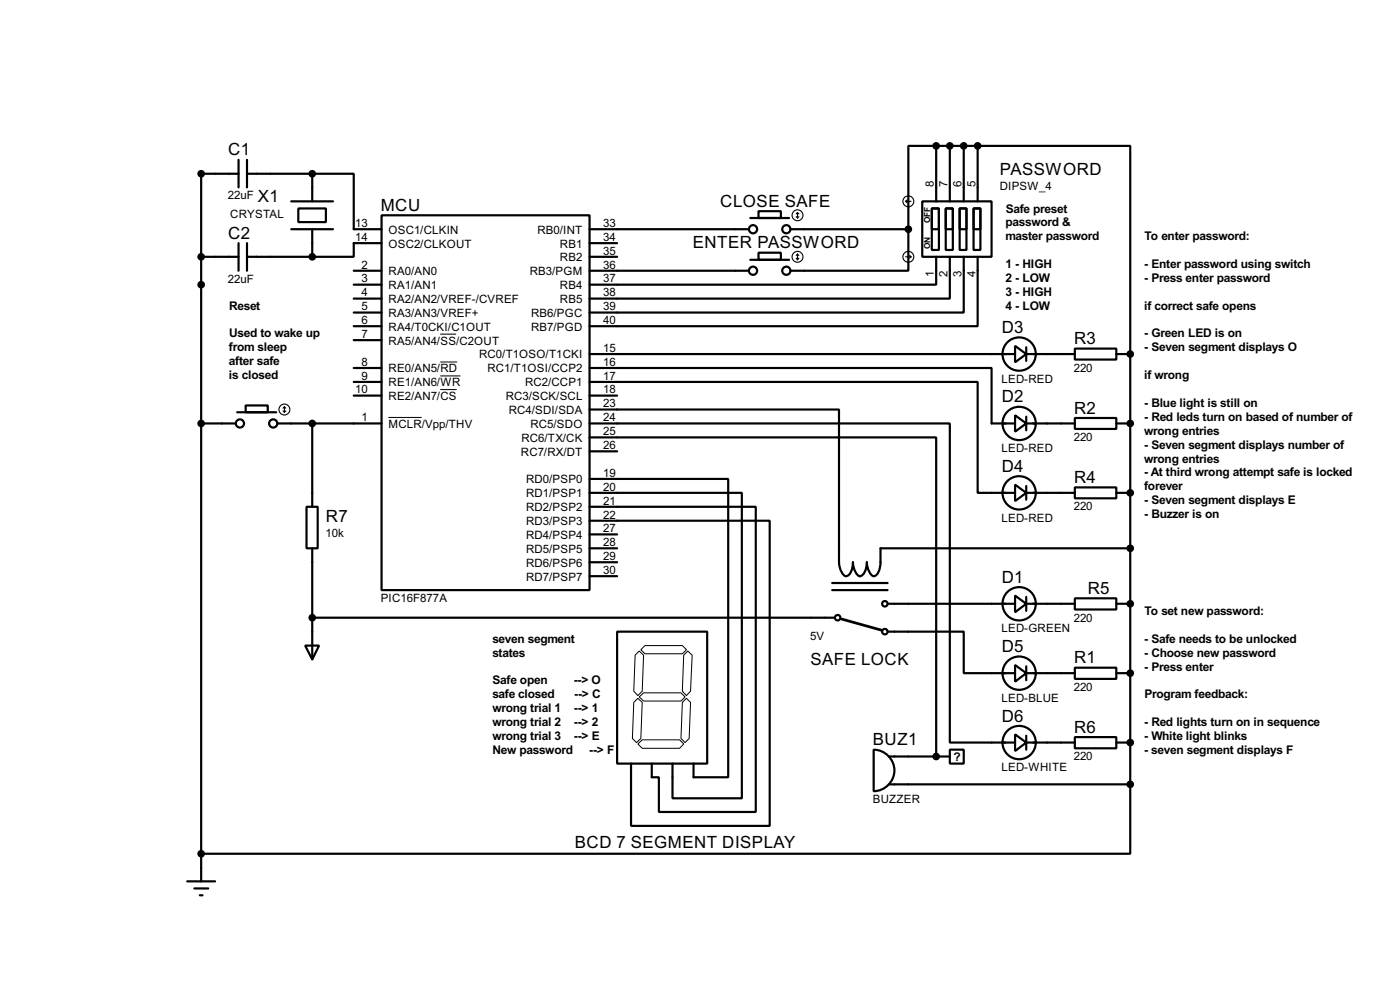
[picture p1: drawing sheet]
<svg xmlns="http://www.w3.org/2000/svg" width="256mm" height="180mm" viewBox="0 0 256 180" stroke-linecap="round" stroke-linejoin="round" font-family="sans-serif">
<g fill="none" stroke="#000" stroke-width=".4">
<path d="M43.7 31.8h-6.8v129.5M43.7 29.3v5M45.3 31.8h11.9M45.3 29.3v5M53.4 36.9h7.6M54.7 38.2h5v2.5h-5zM57.2 31.8h7.6v10.2h5.1M57.2 31.8v5.1M69.9 39.4h38.1v68.6h-38.1zM137.5 39.9h7.1M139 38.7h4.1v1.2h-4.1zM169 36.9h12.7v10.1h-12.7z"/>
<path d="M170.7 38.2h1.3v7.6h-1.3zM170.7 38.2h1.3v3.8h-1.3zM171.5 26.7h-5.1v15.3M171.5 26.7v10.2M171.5 26.7h7.6M173.3 38.2h1.3v7.6h-1.3zM173.3 38.2h1.3v3.8h-1.3zM174 26.7v10.2M175.8 38.2h1.3v7.6h-1.3zM175.8 38.2h1.3v3.8h-1.3zM176.6 26.7v10.2M178.4 38.2h1.2v7.6h-1.2z"/>
<path d="M178.4 38.2h1.2v3.8h-1.2zM179.1 26.7h28v38.1M179.1 26.7v10.2M36.9 47h6.8M43.7 44.5v5.1M45.3 47h11.9M45.3 44.5v5.1M53.4 42h7.6M57.2 42v5M64.8 49.6h5.1M64.8 52.1h5.1M64.8 54.7h5.1"/>
<path d="M64.8 59.7h5.1M64.8 57.2h5.1M69.9 44.5h-5.1v2.5h-7.6M108 49.6h29.2M108 42h29.2M108 47h5.1M108 44.5h5.1M137.5 47.6h7.1M139 46.3h4.1v1.3h-4.1zM144.8 42h21.6M166.4 42v7.6h-21.6M171.5 47v5.1h-63.5"/>
<path d="M174 47v7.7h-66M176.6 47v10.2h-68.6M179.1 47v12.7h-71.1M36.9 77.5h6.3M43.5 75.5h7.1M45 74.2h4.1v1.3h-4.1zM50.9 77.5h19M57.2 77.5v15.3M64.8 62.3h5.1M64.8 67.4h5.1M64.8 69.9h5.1M64.8 72.4h5.1"/>
<path d="M108 67.4h73.7v10.1h4.3M108 69.9h71.1v20.3h6.9M108 77.5h66v58.4h12M108 75h45.7v25.4a7.1 7.1 0 0 0 .4 4.2l.6 .7a.91 .91 0 0 0 1.2-.7l.4-1.7a2.75 2.75 0 0 0 1.2 2.6 2.37 2.37 0 0 0 1.3-2.6 2.75 2.75 0 0 0 1.3 2.6 1.5 1.5 0 0 0 1-1.4l.2-1.2v-2.5h45.8M108 64.8h78M108 72.4h5.1M186 63.3l2 1.5-2 1.5zM186 76l2 1.5-2 1.5zM188 64.8h8.9M188 77.5h8.9M188 63.6v2.5M188 76.3v2.5"/>
<path d="M196.9 76.5h7.6v2h-7.6zM196.9 63.8h7.6v2h-7.6zM204.5 64.8h2.6M204.5 77.5h2.6M207.1 64.8v78.8M56.2 92.8h2v7.6h-2zM108 80.1h63.5v58.4M108 95.3h33v55.9h-25.4v-11.4M108 92.8h30.5v55.8h-17.8v-6.3h-1.3v-2.5M108 90.2h27.9v55.9h-12.7v-6.3M108 87.7h25.4v54.6h-6.3v-2.5M108 97.8h5.1"/>
<path d="M108 82.6h5.1M186 88.7l2 1.5-2 1.5zM188 90.2h8.9M188 89v2.5M196.9 89.2h7.6v2h-7.6zM204.5 90.2h2.6M55.9 118.2h2.6l-1.3 2.5zM57.2 100.4v20.3M57.2 113.1h95.8M108 100.4h5.1M108 105.5h5.1M108 102.9h5.1"/>
<path d="M113.1 115.6h16.5v24.2h-16.5zM152.5 106.7h10.1M152.5 108h10.1M162.6 115.6h14v7.6h9.4M162.6 110.5h23.4M186 109l2 1.5-2 1.6zM188 110.5h8.9M188 109.3v2.5M196.9 109.5h7.6v2.1h-7.6zM204.5 110.5h2.6M160.1 137.2a3.8 3.8 0 0 1 3.8 3.8 3.8 3.8 0 0 1-3.8 3.8zM162.9 138.5h11.1"/>
<path d="M174 137.2h2.6v2.6h-2.6zM186 134.4l2 1.5-2 1.6zM186 121.7l2 1.5-2 1.6zM188 135.9h8.9M188 123.2h8.9M188 122v2.5M188 134.7v2.5M196.9 122.2h7.6v2.1h-7.6zM196.9 134.9h7.6v2.1h-7.6zM204.5 135.9h2.6M204.5 123.2h2.6M162.9 143.6h44.2"/>
<path d="M207.1 143.6v12.7h-170.2M34.3 161.3h5.1M35.6 162.6h2.6M36.6 163.9h.5"/>
<circle cx="137.9" cy="49.6" r=".75"/>
<circle cx="137.9" cy="42" r=".75"/>
<circle cx="144" cy="42" r=".75"/>
<circle cx="144" cy="49.6" r=".75"/>
<circle cx="43.9" cy="77.5" r=".75"/>
<circle cx="50" cy="77.5" r=".75"/>
<circle cx="186.7" cy="64.8" r="3.1"/>
<circle cx="186.7" cy="77.5" r="3.1"/>
<circle cx="186.7" cy="90.2" r="3.1"/>
<circle cx="153.4" cy="113.1" r=".5"/>
<circle cx="162.1" cy="115.6" r=".5"/>
<circle cx="162.1" cy="110.5" r=".5"/>
<circle cx="186.7" cy="110.5" r="3.1"/>
<circle cx="186.7" cy="135.9" r="3.1"/>
<circle cx="186.7" cy="123.2" r="3.1"/>
</g>
<g fill="#000">
<circle cx="207.1" cy="64.8" r=".2"/>
<circle cx="207.1" cy="77.5" r=".2"/>
<circle cx="207.1" cy="90.2" r=".2"/>
<circle cx="207.1" cy="110.5" r=".2"/>
<circle cx="171.5" cy="138.5" r=".2"/>
<circle cx="207.1" cy="135.9" r=".2"/>
<circle cx="207.1" cy="123.2" r=".2"/>
</g>
<path d="M71.2 76.4h6.1M80.7 61.2h2.9M80.7 66.3h3.1M80.7 68.8h3.7M80.7 71.3h3M116.4 119.9l.7-.7 .8 .7-.2 6.6-.8 .8-.8-.8zM117.4 118.9l.8-.7h6.8l.8 .7-.8 .8h-6.8zM125.3 119.9l.7-.7 .8 .7-.3 6.6-.7 .8-.8-.8zM116.1 128.6l.8-.8 .8 .8-.3 6.6-.8 .7-.7-.7zM116.9 136.2l.8-.8h6.8l.8 .8-.8 .8h-6.8zM117.1 127.6l.8-.8h6.9l.7 .8-.7 .7h-6.9zM125 128.6l.8-.8 .7 .8-.2 6.6-.8 .7-.7-.7z" fill="none" stroke="#000" stroke-width=".18"/>
<g fill="#000" stroke="#000" stroke-width=".4">
<circle cx="36.8" cy="31.8" r=".5"/>
<circle cx="57.2" cy="31.8" r=".5"/>
<circle cx="171.5" cy="26.7" r=".5"/>
<circle cx="174" cy="26.7" r=".5"/>
<circle cx="176.5" cy="26.7" r=".5"/>
<circle cx="179.1" cy="26.7" r=".5"/>
<circle cx="36.8" cy="52.1" r=".5"/>
<circle cx="36.8" cy="47" r=".5"/>
<circle cx="57.2" cy="47" r=".5"/>
<circle cx="166.4" cy="42" r=".5"/>
<circle cx="36.8" cy="77.5" r=".5"/>
<circle cx="57.2" cy="77.5" r=".5"/>
<circle cx="207" cy="64.8" r=".5"/>
<circle cx="207" cy="77.5" r=".5"/>
<circle cx="207" cy="90.2" r=".5"/>
<circle cx="57.2" cy="113.1" r=".5"/>
<circle cx="207" cy="110.5" r=".5"/>
<circle cx="207" cy="100.4" r=".5"/>
<circle cx="171.5" cy="138.5" r=".5"/>
<circle cx="207" cy="123.2" r=".5"/>
<circle cx="207" cy="135.9" r=".5"/>
<circle cx="36.8" cy="156.3" r=".5"/>
<circle cx="207" cy="143.6" r=".5"/>
</g>
<g fill="none" stroke="#000" stroke-width=".2">
<path d="M145.9 39.7l.2 .2M146.1 38.9v1M146.1 38.9l-.2 .3M146.1 38.9l.3 .3M146.4 39.7l-.3 .2M165.9 36.9l.3 .2M165.9 36.9h1M166.2 36.6l-.3 .3M145.9 47.3l.2 .3M146.1 46.5v1.1M146.1 46.5l-.2 .3M146.1 46.5l.3 .3"/>
<path d="M146.4 47.3l-.3 .3M165.9 47h1M166.7 46.8l.2 .2M166.9 47l-.2 .3M51.9 75.2l.2 .3M52.1 74.5v1M52.1 74.5l-.2 .2M52.1 74.5l.3 .2M52.4 75.2l-.3 .3"/>
<circle cx="146.1" cy="39.4" r="1"/>
<circle cx="166.4" cy="36.9" r="1"/>
<circle cx="146.1" cy="47" r="1"/>
<circle cx="166.4" cy="47" r="1"/>
<circle cx="52.1" cy="75" r="1"/>
</g>
<path d="M154.2 113.3l7.4 2.1" fill="none" stroke="#000" stroke-width=".5"/>
<g font-size="3.5">
<text x="41.8" y="28.5">C1</text>
<text x="183.2" y="31.9">PASSWORD</text>
<text x="47.3" y="37">X1</text>
<text x="69.8" y="38.6">MCU</text>
<text x="132" y="37.9">CLOSE SAFE</text>
<text x="41.8" y="43.7">C2</text>
<text x="126.9" y="45.5">ENTER PASSWORD</text>
<text x="183.5" y="61">D3</text>
<text x="196.8" y="63">R3</text>
<text x="183.5" y="73.7">D2</text>
<text x="196.8" y="75.7">R2</text>
<text x="183.5" y="86.4">D4</text>
<text x="196.8" y="88.4">R4</text>
<text x="59.7" y="95.5">R7</text>
<text x="183.5" y="106.7">D1</text>
<text x="199.3" y="108.7">R5</text>
<text x="183.5" y="119.4">D5</text>
<text x="148.5" y="121.8">SAFE LOCK</text>
<text x="196.8" y="121.4">R1</text>
<text x="159.9" y="136.4">BUZ1</text>
<text x="183.5" y="132.1">D6</text>
<text x="196.8" y="134.1">R6</text>
<text x="105.3" y="155.2">BCD 7 SEGMENT DISPLAY</text>
</g>
<g font-size="2.5">
<text x="184.2" y="41.5">password &amp;</text>
<text x="184.2" y="38.9">Safe preset</text>
<text x="184.2" y="44">master password</text>
<text x="209.6" y="44">To enter password:</text>
<text x="184.2" y="49">1 - HIGH</text>
<text x="184.2" y="51.6">2 - LOW</text>
<text x="209.6" y="49">- Enter password using switch</text>
<text x="209.6" y="51.6">- Press enter password</text>
<text x="42" y="56.7">Reset</text>
<text x="184.2" y="54.2">3 - HIGH</text>
<text x="184.2" y="56.7">4 - LOW</text>
<text x="209.6" y="56.7">if correct safe opens</text>
<text x="42" y="64.3">from sleep</text>
<text x="42" y="61.7">Used to wake up</text>
<text x="209.6" y="61.7">- Green LED is on</text>
<text x="209.6" y="64.3">- Seven segment displays O</text>
<text x="42" y="66.9">after safe</text>
<text x="42" y="69.4">is closed</text>
<text x="209.6" y="69.4">if wrong</text>
<text x="209.6" y="74.4">- Blue light is still on</text>
<text x="209.6" y="77">- Red leds turn on based of number of</text>
<text x="209.6" y="79.6">wrong entries</text>
<text x="209.6" y="82.1">- Seven segment displays number of</text>
<text x="209.6" y="84.7">wrong entries</text>
<text x="209.6" y="87.1">- At third wrong attempt safe is locked</text>
<text x="209.6" y="89.7">forever</text>
<text x="209.6" y="92.3">- Seven segment displays E</text>
<text x="209.6" y="94.8">- Buzzer is on</text>
<text x="209.6" y="112.6">To set new password:</text>
<text x="90.2" y="117.7">seven segment</text>
<text x="209.6" y="117.7">- Safe needs to be unlocked</text>
<text x="90.2" y="120.2">states</text>
<text x="90.2" y="125.3">Safe open</text>
<text x="105.1" y="125.3">--&gt; O</text>
<text x="209.6" y="120.2">- Choose new password</text>
<text x="209.6" y="122.8">- Press enter</text>
<text x="90.2" y="127.8">safe closed</text>
<text x="90.2" y="130.4">wrong trial 1</text>
<text x="105.2" y="130.4">--&gt; 1</text>
<text x="105.2" y="127.8">--&gt; C</text>
<text x="209.6" y="127.8">Program feedback:</text>
<text x="90.2" y="132.9">wrong trial 2</text>
<text x="90.2" y="135.5">wrong trial 3</text>
<text x="90.2" y="138">New password</text>
<text x="105.2" y="132.9">--&gt; 2</text>
<text x="105.2" y="135.5">--&gt; E</text>
<text x="107.9" y="138">--&gt; F</text>
<text x="209.6" y="132.9">- Red lights turn on in sequence</text>
<text x="209.6" y="135.5">- White light blinks</text>
<text x="209.6" y="138">- seven segment displays F</text>
<text x="174.7" y="139.3">?</text>
</g>
<g font-size="2.4">
<text x="171.1" y="34.3" transform="rotate(-90 171.1 34.3)">8</text>
<text x="173.6" y="34.3" transform="rotate(-90 173.6 34.3)">7</text>
<text x="176.2" y="34.3" transform="rotate(-90 176.2 34.3)">6</text>
<text x="178.7" y="34.3" transform="rotate(-90 178.7 34.3)">5</text>
<text x="183.1" y="34.9">DIPSW_4</text>
<text x="41.8" y="36.5">22uF</text>
<text x="42.2" y="40">CRYSTAL</text>
<text x="65.1" y="41.6">13</text>
<text x="110.5" y="41.6">33</text>
<text x="65.1" y="44.1">14</text>
<text x="71.2" y="42.7">OSC1/CLKIN</text>
<text x="71.2" y="45.3">OSC2/CLKOUT</text>
<text x="98.4" y="42.7">RB0/INT</text>
<text x="102.6" y="47.8">RB2</text>
<text x="102.6" y="45.3">RB1</text>
<text x="110.5" y="46.6">35</text>
<text x="110.5" y="44.1">34</text>
<text x="41.8" y="51.8">22uF</text>
<text x="66.2" y="49.2">2</text>
<text x="66.2" y="51.7">3</text>
<text x="71.2" y="50.4">RA0/AN0</text>
<text x="71.2" y="52.9">RA1/AN1</text>
<text x="97" y="50.4">RB3/PGM</text>
<text x="102.6" y="52.9">RB4</text>
<text x="110.5" y="51.7">37</text>
<text x="110.5" y="49.2">36</text>
<text x="171.1" y="50.7" transform="rotate(-90 171.1 50.7)">1</text>
<text x="173.6" y="50.7" transform="rotate(-90 173.6 50.7)">2</text>
<text x="176.2" y="50.7" transform="rotate(-90 176.2 50.7)">3</text>
<text x="178.7" y="50.7" transform="rotate(-90 178.7 50.7)">4</text>
<text x="66.2" y="54.3">4</text>
<text x="66.2" y="59.3">6</text>
<text x="66.2" y="56.8">5</text>
<text x="71.2" y="55.4">RA2/AN2/VREF-/CVREF</text>
<text x="71.2" y="58">RA3/AN3/VREF+</text>
<text x="97.3" y="58">RB6/PGC</text>
<text x="102.6" y="55.4">RB5</text>
<text x="110.5" y="59.3">40</text>
<text x="110.5" y="56.8">39</text>
<text x="110.5" y="54.3">38</text>
<text x="66.2" y="61.9">7</text>
<text x="71.2" y="60.5">RA4/T0CKI/C1OUT</text>
<text x="71.2" y="63.1">RA5/AN4/SS/C2OUT</text>
<text x="87.8" y="65.6">RC0/T1OSO/T1CKI</text>
<text x="97.3" y="60.5">RB7/PGD</text>
<text x="110.5" y="64.4">15</text>
<text x="65.1" y="72">10</text>
<text x="66.2" y="67">8</text>
<text x="66.2" y="69.5">9</text>
<text x="71.2" y="68.1">RE0/AN5/RD</text>
<text x="71.2" y="70.7">RE1/AN6/WR</text>
<text x="89.3" y="68.1">RC1/T1OSI/CCP2</text>
<text x="96.2" y="70.7">RC2/CCP1</text>
<text x="110.5" y="67">16</text>
<text x="110.5" y="69.5">17</text>
<text x="110.5" y="72">18</text>
<text x="183.5" y="70.1">LED-RED</text>
<text x="196.7" y="68">220</text>
<text x="66.2" y="77.1">1</text>
<text x="71.2" y="73.2">RE2/AN7/CS</text>
<text x="92.6" y="73.2">RC3/SCK/SCL</text>
<text x="93.2" y="75.8">RC4/SDI/SDA</text>
<text x="110.5" y="77.1">24</text>
<text x="110.5" y="74.6">23</text>
<text x="71.2" y="78.3">MCLR/Vpp/THV</text>
<text x="95.4" y="83.4">RC7/RX/DT</text>
<text x="95.5" y="80.8">RC6/TX/CK</text>
<text x="97.2" y="78.3">RC5/SDO</text>
<text x="110.5" y="82.2">26</text>
<text x="110.5" y="79.7">25</text>
<text x="183.5" y="82.8">LED-RED</text>
<text x="196.7" y="80.7">220</text>
<text x="96.4" y="88.5">RD0/PSP0</text>
<text x="110.5" y="87.3">19</text>
<text x="110.5" y="89.8">20</text>
<text x="96.4" y="91">RD1/PSP1</text>
<text x="96.4" y="93.6">RD2/PSP2</text>
<text x="110.5" y="94.9">22</text>
<text x="110.5" y="92.4">21</text>
<text x="183.5" y="95.5">LED-RED</text>
<text x="196.7" y="93.4">220</text>
<text x="59.7" y="98.4">10k</text>
<text x="96.4" y="101.2">RD5/PSP5</text>
<text x="96.4" y="98.6">RD4/PSP4</text>
<text x="96.4" y="96.1">RD3/PSP3</text>
<text x="110.5" y="100">28</text>
<text x="110.5" y="97.4">27</text>
<text x="96.4" y="106.3">RD7/PSP7</text>
<text x="96.4" y="103.7">RD6/PSP6</text>
<text x="110.5" y="105.1">30</text>
<text x="110.5" y="102.5">29</text>
<text x="69.7" y="110.2">PIC16F877A</text>
<text x="196.7" y="113.8">220</text>
<text x="148.4" y="117.1">5V</text>
<text x="183.5" y="115.8">LED-GREEN</text>
<text x="183.5" y="128.5">LED-BLUE</text>
<text x="196.7" y="126.5">220</text>
<text x="183.5" y="141.2">LED-WHITE</text>
<text x="196.7" y="139.2">220</text>
<text x="159.9" y="147">BUZZER</text>
</g>
<g font-size="1.7">
<text x="170.4" y="40.9" transform="rotate(-90 170.4 40.9)">OFF</text>
<text x="170.4" y="45.6" transform="rotate(-90 170.4 45.6)">ON</text>
</g>
</svg>
